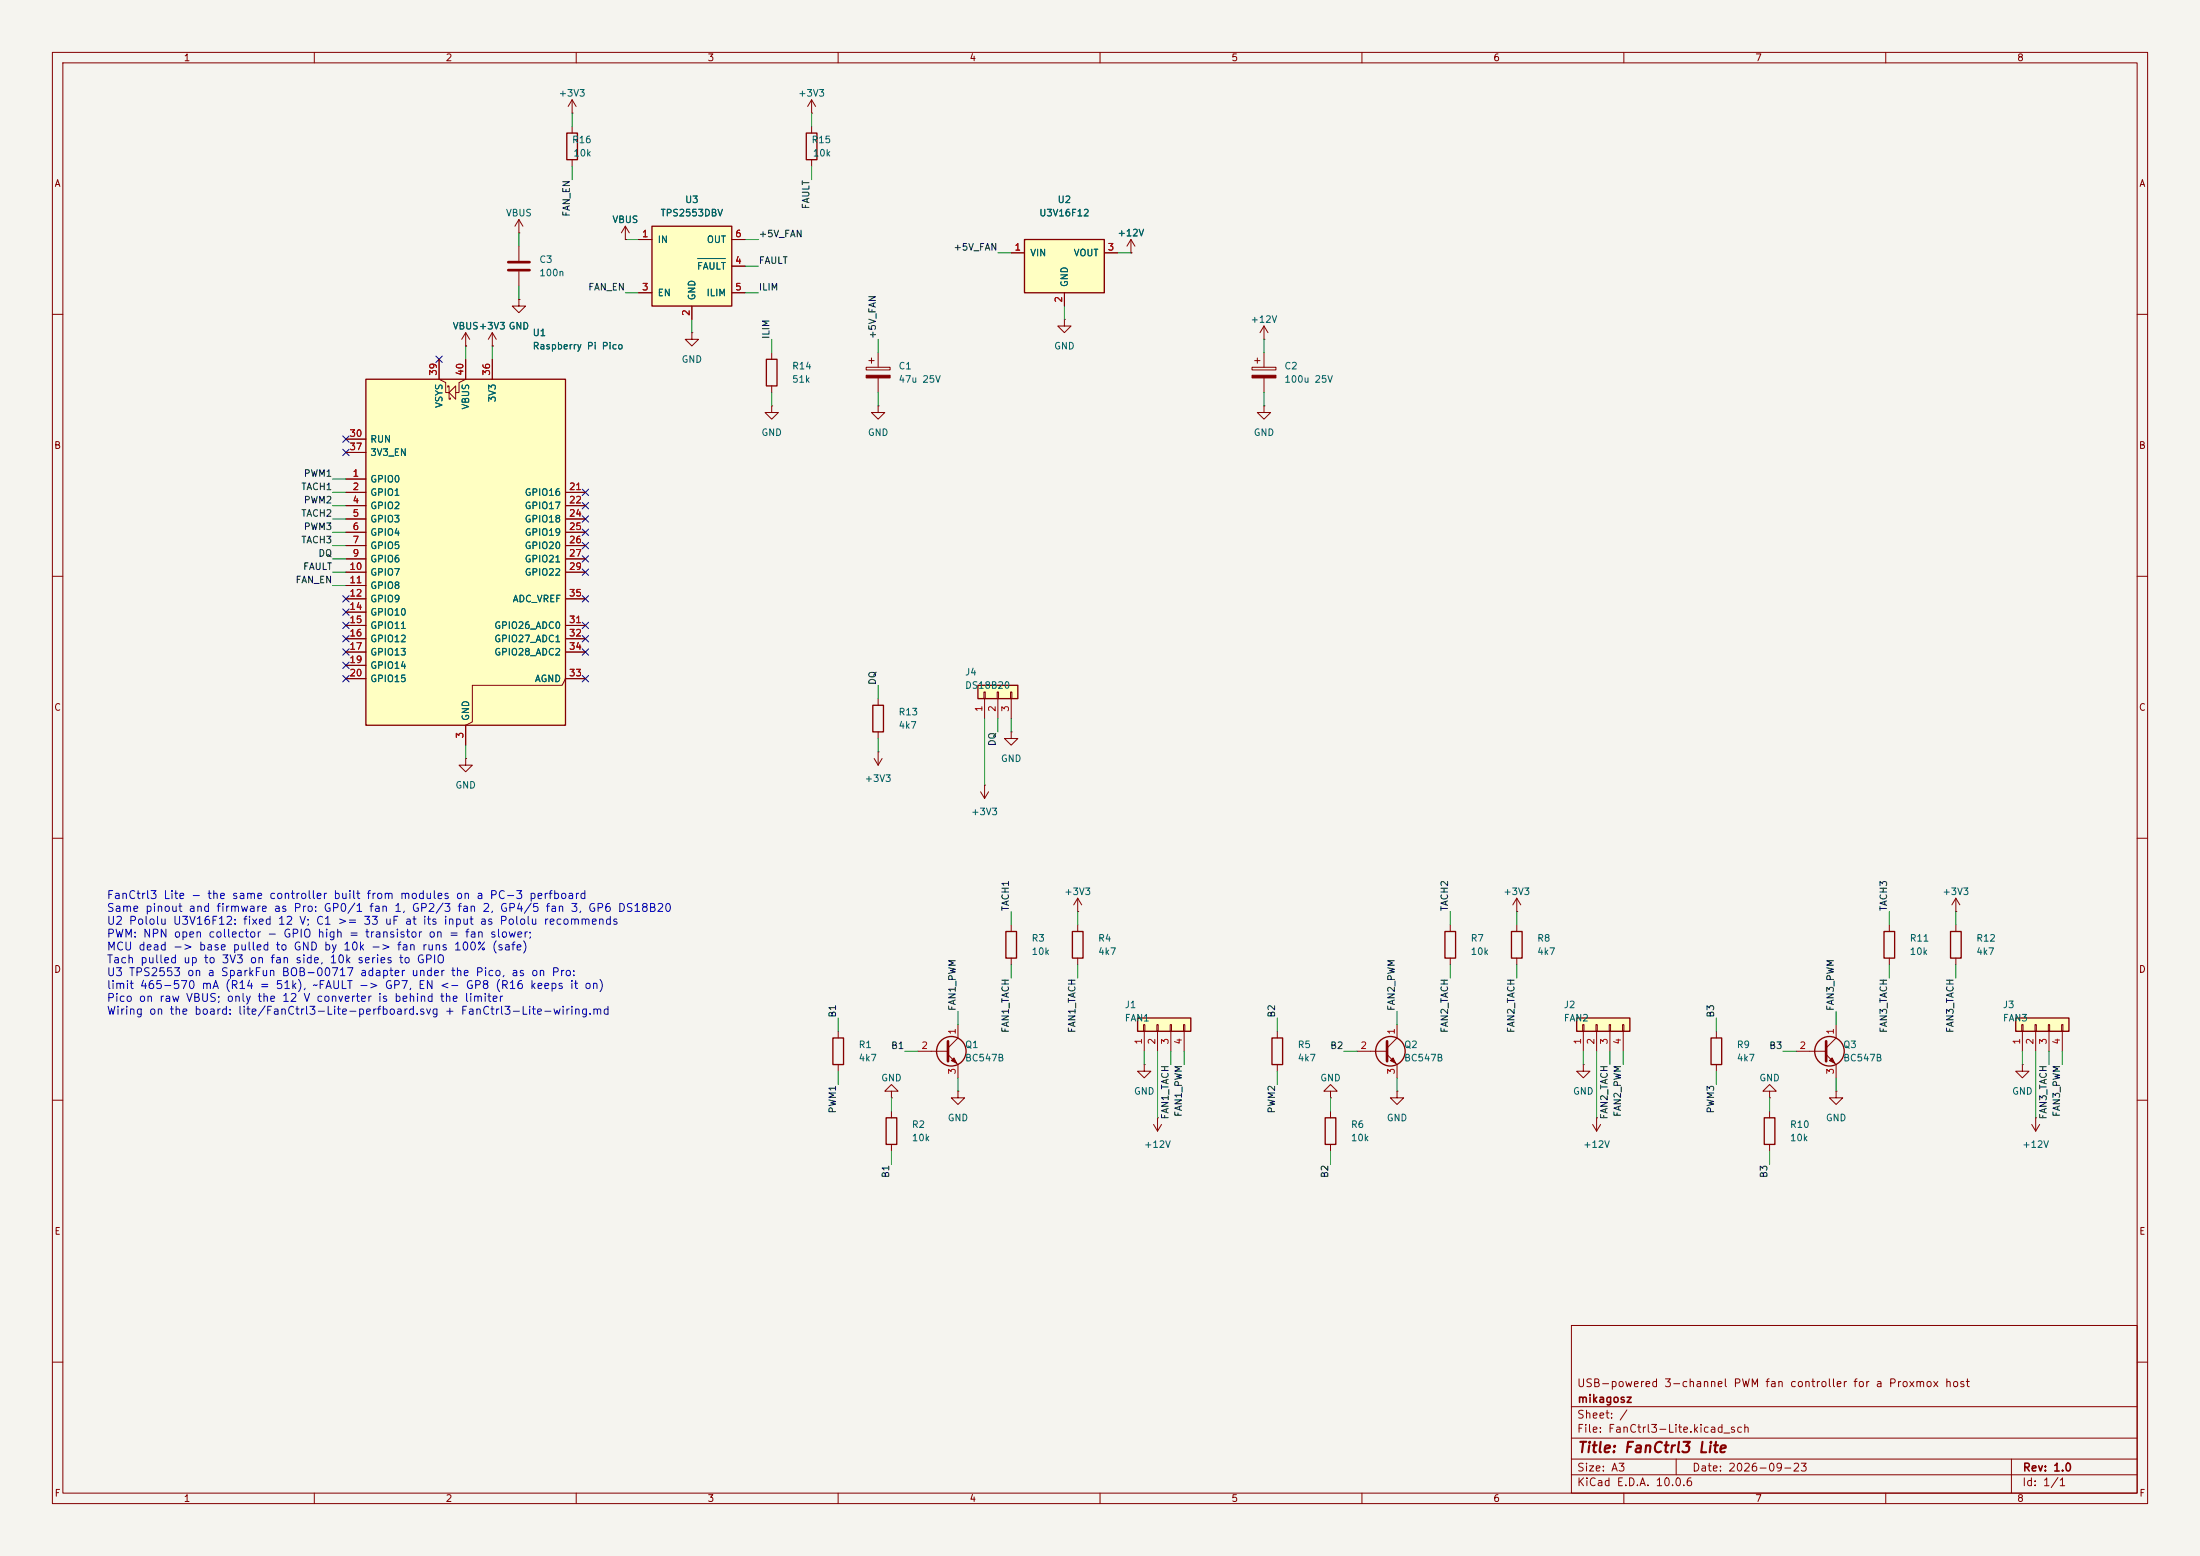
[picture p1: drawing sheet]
<svg xmlns="http://www.w3.org/2000/svg" width="420mm" height="297mm" viewBox="0 0 420 297" stroke-linecap="round" stroke-linejoin="round" font-family="sans-serif">
<path d="M0 0h420v297h-420z" fill="#f5f4ef" stroke="#f5f4ef" stroke-width=".19"/>
<g fill="none" stroke="#840000" stroke-width=".19">
<path d="M10 10h400v277h-400zM12 12h396v273h-396zM60 10v2M110 10v2M160 10v2M210 10v2M260 10v2M310 10v2M360 10v2M154.9 24.1v1.3M154.9 30.5v1.3M10 60h2"/>
<path d="M408 60h2M10 110h2M408 110h2M167.6 133.4v1.2M167.6 139.7v1.3M10 160h2M88.9 144.8v1.3h1.3l-1.3 1.2-1.3-1.2h1.3M88.9 144.8h.1M408 160h2M193 176.5v1.3M373.4 174h.1M373.4 171.5l-.8 1.2"/>
<path d="M373.4 171.5l.7 1.2M373.4 171.5v2.5M193 182.9v1.3M327.7 196.9v1.2M350.5 195.6v2.5l-1.9 1.9M10 210h2M327.7 203.2v1.3M337.8 208.3h1.3l-1.3-1.3-1.3 1.3h1.3v1.3M337.8 209.6h.1M337.8 212.1v1.3M337.8 218.4v1.3M342.9 200.7h5.7"/>
<path d="M348.6 201.3l1.9 1.9v2.5M350.5 208.3v1.3h1.3l-1.3 1.2-1.3-1.2h1.3M350.5 208.3h.1M387.9 214.6l.7 1.3M388.6 213.4h.1M388.6 213.4v2.5M389.4 214.6l-.8 1.3M408 210h2M300 253h108v32h-108zM10 260h2M300 278.5h108M300 274.5h108"/>
<path d="M300 268.5h108M320 278.5v3M384 278.5v6.5M408 260h2M60 285v2M110 285v2M160 285v2M210 285v2M260 285v2M300 281.5h108M310 285v2M360 285v2"/>
</g>
<g fill="none" stroke="#840000" stroke-width=".25">
<path d="M153.9 25.4h2.1v5.1h-2.1zM166.6 134.6h2.1v5.1h-2.1zM192 177.8h2.1v5.1h-2.1zM326.6 198.1h2.1v5.1h-2.1zM336.8 213.4h2v5h-2z"/>
<circle cx="349.2" cy="200.7" r="2.82"/>
</g>
<path d="M348.6 198.8v3.8" fill="none" stroke="#840000" stroke-width=".51"/>
<path d="M349.2 202.4l.6-.5 .5 1z" fill="#840000" stroke="#840000" stroke-width=".19"/>
<path d="M384.8 194.3h10.2v2.6h-10.2z" fill="#ffffc2"/>
<g fill="none" stroke="#840000" stroke-width=".25">
<path d="M384.8 194.3h10.2v2.6h-10.2z"/>
<circle cx="265.4" cy="200.7" r="2.82"/>
</g>
<g fill="none" stroke="#840000" stroke-width=".19">
<path d="M266.7 195.6v2.5l-1.9 1.9M386 195.6h.2v1.3h-.2zM386.1 196.9v3.8M388.5 195.6h.2v1.3h-.2zM388.6 196.9v3.8M391 195.6h.3v1.3h-.3zM391.2 196.9v3.8M393.6 195.6h.2v1.3h-.2zM393.7 196.9v3.8M259.1 200.7h5.7M264.8 201.3l1.9 1.9v2.5M266.7 208.3v1.3h1.3l-1.3 1.2-1.3-1.2h1.3"/>
<path d="M266.7 208.3h.1M386.1 203.2v1.3h1.2l-1.2 1.2-1.3-1.2h1.3M386.1 203.2h.1"/>
</g>
<path d="M264.8 198.8v3.8" fill="none" stroke="#840000" stroke-width=".51"/>
<path d="M265.4 202.4l.5-.5 .5 1z" fill="#840000" stroke="#840000" stroke-width=".19"/>
<path d="M69.8 72.4h38.1v66h-38.1z" fill="#ffffc2"/>
<path d="M69.8 72.4h38.1v66h-38.1zM204.7 177.8h2.1v5.1h-2.1zM275.8 177.8h2.1v5.1h-2.1zM288.5 177.8h2.1v5.1h-2.1z" fill="none" stroke="#840000" stroke-width=".25"/>
<g fill="none" stroke="#840000" stroke-width=".19">
<path d="M83.8 68.6v3.8l1.3 .6v1.9h.6M85.5 73.9v-.2h.2v2.5h.3v-.3M87 73.7v2.5l-1.3-1.3zM88.9 68.6v3.8l-1.3 .6v1.9h-.6M88.9 66h.1M88.9 63.5v2.5M88.9 63.5l-.8 1.3M88.9 63.5l.8 1.3M94 68.6v3.8M66 91.4h3.8M66 94h3.8M66 96.5h3.8"/>
<path d="M66 99.1h3.8M66 83.8h3.8M66 86.4h3.8M107.9 94h3.9M107.9 96.5h3.9M107.9 99.1h3.9M66 101.6h3.8M66 104.1h3.8M66 106.7h3.8M66 109.2h3.8M66 111.8h3.8M66 114.3h3.8"/>
<path d="M66 116.8h3.8M66 119.4h3.8M107.9 101.6h3.9M107.9 104.1h3.9M107.9 106.7h3.9M107.9 109.2h3.9M107.9 114.3h3.9M107.9 119.4h3.9M66 121.9h3.8M66 124.5h3.8M66 127h3.8M66 129.5h3.8"/>
<path d="M107.9 121.9h3.9M107.9 124.5h3.9M111.8 129.5h-3.9l-.6 1.3h-17.1v7l-1.3 .6v3.8M205.7 176.5v1.3M276.9 176.5v1.3M289.6 176.5v1.3M205.7 182.9v1.3M276.9 182.9v1.3M289.6 182.9v1.3"/>
</g>
<path d="M186.7 130.8h7.6v2.6h-7.6z" fill="#ffffc2"/>
<path d="M186.7 130.8h7.6v2.6h-7.6zM372.4 177.8h2v5.1h-2zM159 198.1h2v5.1h-2zM169.2 213.4h2v5h-2z" fill="none" stroke="#840000" stroke-width=".25"/>
<g fill="none" stroke="#840000" stroke-width=".19">
<path d="M215.9 48.3h.1M215.9 45.7l-.8 1.3M215.9 45.7l.8 1.3M215.9 45.7v2.6M165.4 70.1h4.5v.5h-4.5zM165.9 68.8h1M166.4 68.3v1M167.6 77.5v1.2h1.3l-1.3 1.3-1.2-1.3h1.2M167.6 77.5h.1M167.6 67.3v2.8M167.6 72.1v2.8M203.2 61v1.2h1.3l-1.3 1.3-1.3-1.3h1.3"/>
<path d="M203.2 61h.1M239 70.1h4.6v.5h-4.6zM239.5 68.8h1M240 68.3v1M241.3 77.5v1.2h1.3l-1.3 1.3-1.3-1.3h1.3M241.3 77.5h.1M241.3 64.8h.1M241.3 62.2l-.8 1.3M241.3 62.2l.8 1.3M241.3 62.2v2.6M241.3 67.3v2.8M241.3 72.1v2.8"/>
<path d="M187.8 132.1h.3v1.3h-.3zM188 133.4v3.8M190.4 132.1h.2v1.3h-.2zM190.5 133.4v3.8M192.9 132.1h.3v1.3h-.3zM193 139.7v1.3h1.3l-1.3 1.2-1.2-1.2h1.2M193 139.7h.1M193 133.4v3.8M166.9 144.8l.7 1.3M167.6 143.5h.1M167.6 143.5v2.6M168.4 144.8l-.8 1.3"/>
<path d="M187.2 151.1l.8 1.3M188 149.9h.1M188 149.9v2.5M188.7 151.1l-.7 1.3M205.7 174h.1M205.7 171.5l-.7 1.2M205.7 171.5l.8 1.2M205.7 171.5v2.5M373.4 176.5v1.3M160 196.9v1.2M373.4 182.9v1.3M160 203.2v1.3"/>
<path d="M170.2 208.3h1.2l-1.2-1.3-1.3 1.3h1.3v1.3M170.2 209.6h.1M170.2 212.1v1.3M170.2 218.4v1.3M182.9 208.3v1.3h1.2l-1.2 1.2-1.3-1.2h1.3M182.9 208.3h.1M218.4 203.2v1.3h1.3l-1.3 1.2-1.2-1.2h1.2M218.4 203.2h.1M220.2 214.6l.8 1.3M221 213.4h.1M221 213.4v2.5M221.7 214.6l-.7 1.3"/>
</g>
<g fill="#840000" stroke="#840000" stroke-width=".19">
<path d="M239 71.6h4.6v.5h-4.6z"/>
<path d="M165.4 71.6h4.5v.5h-4.5z"/>
</g>
<path d="M217.2 194.3h10.1v2.6h-10.1z" fill="#ffffc2"/>
<path d="M217.2 194.3h10.1v2.6h-10.1z" fill="none" stroke="#840000" stroke-width=".25"/>
<path d="M218.3 195.6h.3v1.3h-.3zM218.4 196.9v3.8M220.9 195.6h.2v1.3h-.2zM221 196.9v3.8M223.4 195.6h.2v1.3h-.2zM223.5 196.9v3.8M225.9 195.6h.3v1.3h-.3zM226.1 196.9v3.8" fill="none" stroke="#840000" stroke-width=".19"/>
<path d="M195.6 45.7h15.2v10.2h-15.2z" fill="#ffffc2"/>
<path d="M195.6 45.7h15.2v10.2h-15.2z" fill="none" stroke="#840000" stroke-width=".25"/>
<g fill="none" stroke="#840000" stroke-width=".19">
<path d="M99.1 44.5h.1M99.1 41.9v2.6M99.1 47v2.8M99.1 51.8v2.8M99.1 41.9l-.8 1.3M99.1 41.9l.7 1.3M193 48.3h2.6M203.2 55.9v2.5M210.8 48.3h2.6M94 66h.1M94 63.5l-.8 1.3M94 63.5l.7 1.3"/>
<path d="M94 63.5v2.5M289.6 174h.1M289.6 171.5l-.8 1.2M289.6 171.5l.7 1.2M289.6 171.5v2.5"/>
</g>
<path d="M97 50h4.1M97 51.6h4.1" fill="none" stroke="#840000" stroke-width=".51"/>
<path d="M124.5 43.2h15.2v15.2h-15.2z" fill="#ffffc2"/>
<path d="M124.5 43.2h15.2v15.2h-15.2z" fill="none" stroke="#840000" stroke-width=".25"/>
<g fill="none" stroke="#840000" stroke-width=".19">
<path d="M109.2 19.1l-.7 1.2M109.2 19.1l.8 1.2M109.2 19.1v2.5M109.2 21.6h.1M99.1 57.2v1.2h1.2l-1.2 1.3-1.3-1.3h1.3M99.1 57.2h.1M119.4 45.7h.1M119.4 43.2l-.8 1.3M119.4 43.2l.7 1.3M119.4 43.2v2.5M121.9 45.7h2.6M121.9 55.9h2.6"/>
<path d="M132.1 58.4v2.6M139.7 45.7h2.5M139.7 55.9h2.5M139.7 50.8h2.5M302.3 203.2v1.3h1.2l-1.2 1.2-1.3-1.2h1.3M302.3 203.2h.1"/>
</g>
<path d="M133.2 49.4h5.3" fill="none" stroke="#006464" stroke-width=".19"/>
<path d="M301 194.3h10.1v2.6h-10.1z" fill="#ffffc2"/>
<g fill="none" stroke="#840000" stroke-width=".25">
<path d="M108.2 25.4h2v5.1h-2zM146.3 68.6h2v5.1h-2zM359.7 177.8h2v5.1h-2zM242.8 198.1h2.1v5.1h-2.1zM301 194.3h10.1v2.6h-10.1zM253 213.4h2v5h-2z"/>
<circle cx="181.6" cy="200.7" r="2.82"/>
</g>
<g fill="none" stroke="#840000" stroke-width=".19">
<path d="M154.9 19.1l-.7 1.2M154.9 19.1l.8 1.2M154.9 19.1v2.5M109.2 24.1v1.3M109.2 30.5v1.3M154.9 21.6h.1M99.1 57.2h.1M119.4 45.7h.1M121.9 45.7h2.6M121.9 55.9h2.6M132.1 58.4v2.6M139.7 45.7h2.5"/>
<path d="M139.7 55.9h2.5M139.7 50.8h2.5M193 48.3h2.6M203.2 55.9v2.5M210.8 48.3h2.6M215.9 48.3h.1M83.8 68.6v3.8M88.9 66h.1M88.9 68.6v3.8M94 66h.1M94 68.6v3.8M132.1 63.5v1.3h1.2l-1.2 1.2-1.3-1.2h1.3"/>
<path d="M132.1 63.5h.1M147.3 77.5v1.2h1.3l-1.3 1.3-1.3-1.3h1.3M147.3 77.5h.1M147.3 67.3v1.3M147.3 73.7v1.2M66 91.4h3.8M66 94h3.8M66 96.5h3.8M66 99.1h3.8M66 83.8h3.8M66 86.4h3.8M107.9 94h3.9"/>
<path d="M107.9 96.5h3.9M107.9 99.1h3.9M66 101.6h3.8M66 104.1h3.8M66 106.7h3.8M66 109.2h3.8M66 111.8h3.8M66 114.3h3.8M66 116.8h3.8M66 119.4h3.8M107.9 101.6h3.9M107.9 104.1h3.9"/>
<path d="M107.9 106.7h3.9M107.9 109.2h3.9M107.9 114.3h3.9M107.9 119.4h3.9M66 121.9h3.8M66 124.5h3.8M66 127h3.8M66 129.5h3.8M88.9 138.4v3.8M107.9 121.9h3.9M107.9 124.5h3.9M107.9 129.5h3.9"/>
<path d="M360.7 176.5v1.3M182.9 195.6v2.5l-1.9 1.9M243.8 196.9v1.2M302.1 195.6h.3v1.3h-.3zM302.3 196.9v3.8M304.7 195.6h.2v1.3h-.2zM304.8 196.9v3.8M307.2 195.6h.3v1.3h-.3zM307.3 196.9v3.8M309.8 195.6h.2v1.3h-.2zM309.9 196.9v3.8M360.7 182.9v1.3"/>
<path d="M175.3 200.7h5.7M181 201.3l1.9 1.9v2.5M243.8 203.2v1.3M254 208.3h1.3l-1.3-1.3-1.3 1.3h1.3v1.3M254 209.6h.1M254 212.1v1.3M254 218.4v1.3M304 214.6l.8 1.3M304.8 213.4h.1M304.8 213.4v2.5M305.6 214.6l-.8 1.3"/>
</g>
<path d="M181 198.8v3.8" fill="none" stroke="#840000" stroke-width=".51"/>
<path d="M181.6 202.4l.5-.5 .5 1z" fill="#840000" stroke="#840000" stroke-width=".19"/>
<g fill="none" stroke="#009600" stroke-width=".19">
<path d="M109.2 21.6v2.5M109.2 31.8v2.5M154.9 21.6v2.5M154.9 31.8v2.5M99.1 44.5v2.5M99.1 54.6v2.6M119.4 45.7h2.5M119.4 55.9h2.5M142.2 45.7h2.6M142.2 55.9h2.6M142.2 50.8h2.6M190.5 48.3h2.5"/>
<path d="M203.2 58.4v2.6M213.4 48.3h2.5M88.9 66v2.6M94 66v2.6M132.1 61v2.5M147.3 64.8v2.5M147.3 74.9v2.6M167.6 64.8v2.5M167.6 74.9v2.6M241.3 64.8v2.5M241.3 74.9v2.6M63.5 96.5h2.5"/>
<path d="M63.5 99.1h2.5M63.5 94h2.5M63.5 91.4h2.5M63.5 109.2h2.5M63.5 101.6h2.5M63.5 104.1h2.5M63.5 106.7h2.5M63.5 111.8h2.5M167.6 130.8v2.6M188 137.2v12.7M190.5 137.2v2.5M193 137.2v2.5"/>
<path d="M88.9 142.2v2.6M167.6 141v2.5M193 174v2.5M205.7 174v2.5M276.9 174v2.5M289.6 174v2.5M360.7 174v2.5M373.4 174v2.5M160 194.3v2.6M182.9 193v2.6M193 184.2v2.5M205.7 184.2v2.5"/>
<path d="M243.8 194.3v2.6M266.7 193v2.6M276.9 184.2v2.5M289.6 184.2v2.5M327.7 194.3v2.6M350.5 193v2.6M360.7 184.2v2.5M373.4 184.2v2.5M160 204.5v2.5M170.2 209.6v2.5M170.2 219.7v2.5M172.7 200.7h2.6"/>
<path d="M182.9 205.7v2.6M218.4 200.7v2.5M221 200.7v12.7M223.5 200.7v2.5M226.1 200.7v2.5M243.8 204.5v2.5M254 209.6v2.5M254 219.7v2.5M256.5 200.7h2.6M266.7 205.7v2.6M302.3 200.7v2.5M304.8 200.7v12.7"/>
<path d="M307.3 200.7v2.5M309.9 200.7v2.5M327.7 204.5v2.5M337.8 209.6v2.5M337.8 219.7v2.5M340.4 200.7h2.5M350.5 205.7v2.6M386.1 200.7v2.5M388.6 200.7v12.7M391.2 200.7v2.5M393.7 200.7v2.5"/>
</g>
<g fill="none" stroke="#000084" stroke-width=".19">
<path d="M83.2 68l1.2 1.2M84.4 68l-1.2 1.2M65.4 85.8l1.2 1.2M65.4 83.2l1.2 1.2M66.6 85.8l-1.2 1.2M66.6 83.2l-1.2 1.2M111.2 93.4l1.2 1.2M111.2 95.9l1.2 1.2M111.2 98.5l1.2 1.2M112.4 93.4l-1.2 1.2M112.4 95.9l-1.2 1.2M112.4 98.5l-1.2 1.2"/>
<path d="M65.4 113.7l1.2 1.2M65.4 116.2l1.2 1.2M65.4 118.8l1.2 1.2M66.6 113.7l-1.2 1.2M66.6 116.2l-1.2 1.2M66.6 118.8l-1.2 1.2M111.2 103.5l1.2 1.2M111.2 106.1l1.2 1.2M111.2 108.6l1.2 1.2M111.2 118.8l1.2 1.2M111.2 113.7l1.2 1.2M111.2 101l1.2 1.2"/>
<path d="M112.4 103.5l-1.2 1.2M112.4 106.1l-1.2 1.2M112.4 108.6l-1.2 1.2M112.4 118.8l-1.2 1.2M112.4 113.7l-1.2 1.2M112.4 101l-1.2 1.2M65.4 128.9l1.2 1.2M65.4 126.4l1.2 1.2M65.4 123.9l1.2 1.2M65.4 121.3l1.2 1.2M66.6 128.9l-1.2 1.2M66.6 126.4l-1.2 1.2"/>
<path d="M66.6 123.9l-1.2 1.2M66.6 121.3l-1.2 1.2M111.2 121.3l1.2 1.2M111.2 128.9l1.2 1.2M111.2 123.9l1.2 1.2M112.4 121.3l-1.2 1.2M112.4 128.9l-1.2 1.2M112.4 123.9l-1.2 1.2"/>
</g>
<path d="M133.2 49.4h5.3" fill="none" stroke="#006464" stroke-width=".19"/>
<text font-size="2" fill="#840000" x="301" y="277.8">Title: FanCtrl3 Lite</text>
<g font-size="1.5" fill="#0000c2">
<text x="20.3" y="172">FanCtrl3 Lite - the same controller built from modules on a PC-3 perfboard</text>
<text x="20.3" y="174.4">Same pinout and firmware as Pro: GP0/1 fan 1, GP2/3 fan 2, GP4/5 fan 3, GP6 DS18B20</text>
<text x="20.3" y="176.9">U2 Pololu U3V16F12: fixed 12 V; C1 &gt;= 33 uF at its input as Pololu recommends</text>
<text x="20.3" y="179.3">PWM: NPN open collector - GPIO high = transistor on = fan slower;</text>
<text x="20.3" y="181.8">MCU dead -&gt; base pulled to GND by 10k -&gt; fan runs 100% (safe)</text>
<text x="20.3" y="184.2">Tach pulled up to 3V3 on fan side, 10k series to GPIO</text>
<text x="20.3" y="186.7">U3 TPS2553 on a SparkFun BOB-00717 adapter under the Pico, as on Pro:</text>
<text x="20.3" y="189.2">limit 465-570 mA (R14 = 51k), ~FAULT -&gt; GP7, EN &lt;- GP8 (R16 keeps it on)</text>
<text x="20.3" y="191.6">Pico on raw VBUS; only the 12 V converter is behind the limiter</text>
<text x="20.3" y="194.1">Wiring on the board: lite/FanCtrl3-Lite-perfboard.svg + FanCtrl3-Lite-wiring.md</text>
</g>
<g font-size="1.5" fill="#840000">
<text x="300.9" y="265.1">USB-powered 3-channel PWM fan controller for a Proxmox host</text>
<text x="301" y="268.1">mikagosz</text>
<text x="300.9" y="273.8">File: FanCtrl3-Lite.kicad_sch</text>
<text x="300.9" y="271.1">Sheet: /</text>
<text x="300.9" y="281.2">Size: A3</text>
<text x="322.9" y="281.2">Date: 2026-09-23</text>
<text x="386" y="281.2">Rev: 1.0</text>
<text x="300.9" y="284">KiCad E.D.A. 10.0.6</text>
<text x="385.9" y="284">Id: 1/1</text>
</g>
<g font-size="1.3" fill="#840000">
<text x="35" y="12">1</text>
<text x="85" y="12">2</text>
<text x="135" y="12">3</text>
<text x="185" y="12">4</text>
<text x="235" y="12">5</text>
<text x="285" y="12">6</text>
<text x="335" y="12">7</text>
<text x="385" y="12">8</text>
<text x="10.3" y="36">A</text>
<text x="408.3" y="36">A</text>
<text x="10.2" y="86">B</text>
<text x="408.2" y="86">B</text>
<text x="10.2" y="136">C</text>
<text x="408.2" y="136">C</text>
<text x="10.2" y="186">D</text>
<text x="408.2" y="186">D</text>
<text x="10.3" y="236">E</text>
<text x="408.3" y="236">E</text>
<text x="10.3" y="286">F</text>
<text x="35" y="287">1</text>
<text x="85" y="287">2</text>
<text x="135" y="287">3</text>
<text x="185" y="287">4</text>
<text x="235" y="287">5</text>
<text x="285" y="287">6</text>
<text x="335" y="287">7</text>
<text x="385" y="287">8</text>
<text x="408.3" y="286">F</text>
</g>
<g font-size="1.3" fill="#006464">
<text x="106.6" y="18.7">+3V3</text>
<text x="152.3" y="18.7">+3V3</text>
<text x="109.1" y="27.6">R16</text>
<text x="154.8" y="27.6">R15</text>
<text x="109.3" y="30.2">10k</text>
<text x="155.1" y="30.2">10k</text>
<text x="96.5" y="41.6">VBUS</text>
<text x="126" y="41.6">TPS2553DBV</text>
<text x="130.7" y="39.1">U3</text>
<text x="198.3" y="41.6">U3V16F12</text>
<text x="201.8" y="39.1">U2</text>
<text x="116.8" y="42.9">VBUS</text>
<text x="125.4" y="46.7">IN</text>
<text x="134.8" y="46.7">OUT</text>
<text x="213.2" y="45.4">+12V</text>
<text x="102.9" y="50.5">C3</text>
<text x="102.9" y="53">100n</text>
<text x="133" y="51.8">FAULT</text>
<text x="196.6" y="49.2">VIN</text>
<text x="204.9" y="49.2">VOUT</text>
<text x="125.4" y="56.8">EN</text>
<text x="133" y="57.4" transform="rotate(-90 133 57.4)">GND</text>
<text x="134.8" y="56.8">ILIM</text>
<text x="204.2" y="54.9" transform="rotate(-90 204.2 54.9)">GND</text>
<text x="86.3" y="63.2">VBUS+3V3 GND</text>
<text x="101.6" y="64.5">U1</text>
<text x="238.6" y="61.9">+12V</text>
<text x="101.6" y="67">Raspberry Pi Pico</text>
<text x="130" y="69.5">GND</text>
<text x="151.1" y="70.8">R14</text>
<text x="171.4" y="70.8">C1</text>
<text x="201.1" y="67">GND</text>
<text x="245.1" y="70.8">C2</text>
<text x="84.8" y="78" transform="rotate(-90 84.8 78)">VSYS</text>
<text x="94.9" y="76.9" transform="rotate(-90 94.9 76.9)">3V3</text>
<text x="151.1" y="73.4">51k</text>
<text x="171.4" y="73.4">47u 25V</text>
<text x="245.1" y="73.4">100u 25V</text>
<text x="89.9" y="78.3" transform="rotate(-90 89.9 78.3)">VBUS</text>
<text x="145.3" y="83.5">GND</text>
<text x="165.6" y="83.5">GND</text>
<text x="239.2" y="83.5">GND</text>
<text x="70.6" y="84.8">RUN</text>
<text x="70.6" y="87.3">3V3_EN</text>
<text x="70.6" y="92.4">GPIO0</text>
<text x="70.6" y="94.9">GPIO1</text>
<text x="100.1" y="94.9">GPIO16</text>
<text x="70.6" y="97.5">GPIO2</text>
<text x="70.6" y="100">GPIO3</text>
<text x="100.1" y="97.5">GPIO17</text>
<text x="100.1" y="100">GPIO18</text>
<text x="70.6" y="102.6">GPIO4</text>
<text x="70.6" y="105.1">GPIO5</text>
<text x="70.6" y="107.6">GPIO6</text>
<text x="100.1" y="102.6">GPIO19</text>
<text x="100.1" y="105.1">GPIO20</text>
<text x="100.1" y="107.6">GPIO21</text>
<text x="70.6" y="110.2">GPIO7</text>
<text x="70.6" y="112.7">GPIO8</text>
<text x="100.1" y="110.2">GPIO22</text>
<text x="70.6" y="115.3">GPIO9</text>
<text x="70.6" y="117.8">GPIO10</text>
<text x="97.8" y="115.3">ADC_VREF</text>
<text x="70.6" y="120.3">GPIO11</text>
<text x="70.6" y="122.9">GPIO12</text>
<text x="70.6" y="125.4">GPIO13</text>
<text x="94.3" y="120.3">GPIO26_ADC0</text>
<text x="94.3" y="122.9">GPIO27_ADC1</text>
<text x="94.3" y="125.4">GPIO28_ADC2</text>
<text x="70.6" y="128">GPIO14</text>
<text x="70.6" y="130.5">GPIO15</text>
<text x="102" y="130.5">AGND</text>
<text x="184.1" y="129.2">J4</text>
<text x="184.1" y="131.8">DS18B20</text>
<text x="89.9" y="137.7" transform="rotate(-90 89.9 137.7)">GND</text>
<text x="171.4" y="136.9">R13</text>
<text x="171.4" y="139.4">4k7</text>
<text x="165" y="149.6">+3V3</text>
<text x="191" y="145.7">GND</text>
<text x="86.8" y="150.8">GND</text>
<text x="185.3" y="155.9">+3V3</text>
<text x="203.1" y="171.1">+3V3</text>
<text x="286.9" y="171.1">+3V3</text>
<text x="370.7" y="171.1">+3V3</text>
<text x="196.8" y="180">R3</text>
<text x="196.8" y="182.6">10k</text>
<text x="209.5" y="180">R4</text>
<text x="209.5" y="182.6">4k7</text>
<text x="280.7" y="180">R7</text>
<text x="280.7" y="182.6">10k</text>
<text x="293.4" y="180">R8</text>
<text x="293.4" y="182.6">4k7</text>
<text x="364.5" y="180">R11</text>
<text x="364.5" y="182.6">10k</text>
<text x="377.2" y="180">R12</text>
<text x="377.2" y="182.6">4k7</text>
<text x="214.6" y="192.7">J1</text>
<text x="214.6" y="195.3">FAN1</text>
<text x="298.4" y="192.7">J2</text>
<text x="298.4" y="195.3">FAN2</text>
<text x="382.3" y="192.7">J3</text>
<text x="382.3" y="195.3">FAN3</text>
<text x="163.8" y="200.4">R1</text>
<text x="163.8" y="202.9">4k7</text>
<text x="184.1" y="200.4">Q1</text>
<text x="184.1" y="202.9">BC547B</text>
<text x="247.6" y="200.4">R5</text>
<text x="247.6" y="202.9">4k7</text>
<text x="268" y="200.4">Q2</text>
<text x="268" y="202.9">BC547B</text>
<text x="331.5" y="200.4">R9</text>
<text x="331.5" y="202.9">4k7</text>
<text x="351.8" y="200.4">Q3</text>
<text x="351.8" y="202.9">BC547B</text>
<text x="168.1" y="206.7">GND</text>
<text x="216.4" y="209.2">GND</text>
<text x="251.9" y="206.7">GND</text>
<text x="300.2" y="209.2">GND</text>
<text x="335.8" y="206.7">GND</text>
<text x="384" y="209.2">GND</text>
<text x="174" y="215.6">R2</text>
<text x="180.8" y="214.3">GND</text>
<text x="257.8" y="215.6">R6</text>
<text x="264.6" y="214.3">GND</text>
<text x="341.6" y="215.6">R10</text>
<text x="348.5" y="214.3">GND</text>
<text x="174" y="218.1">10k</text>
<text x="218.3" y="219.4">+12V</text>
<text x="257.8" y="218.1">10k</text>
<text x="302.1" y="219.4">+12V</text>
<text x="341.6" y="218.1">10k</text>
<text x="386" y="219.4">+12V</text>
</g>
<g font-size="1.3" fill="#0f0f0f">
<text x="109.1" y="41.5" transform="rotate(-90 109.1 41.5)">FAN_EN</text>
<text x="154.8" y="40" transform="rotate(-90 154.8 40)">FAULT</text>
<text x="144.8" y="45.6">+5V_FAN</text>
<text x="144.8" y="50.7">FAULT</text>
<text x="181.9" y="48.1">+5V_FAN</text>
<text x="112.2" y="55.8">FAN_EN</text>
<text x="144.8" y="55.8">ILIM</text>
<text x="147.2" y="64.8" transform="rotate(-90 147.2 64.8)">ILIM</text>
<text x="167.5" y="64.8" transform="rotate(-90 167.5 64.8)">+5V_FAN</text>
<text x="57.4" y="93.9">TACH1</text>
<text x="57.9" y="91.3">PWM1</text>
<text x="57.4" y="98.9">TACH2</text>
<text x="57.9" y="101.5">PWM3</text>
<text x="57.9" y="96.4">PWM2</text>
<text x="57.4" y="104">TACH3</text>
<text x="60.7" y="106.6">DQ</text>
<text x="56.3" y="111.6">FAN_EN</text>
<text x="57.8" y="109.1">FAULT</text>
<text x="167.5" y="130.8" transform="rotate(-90 167.5 130.8)">DQ</text>
<text x="190.4" y="142.5" transform="rotate(-90 190.4 142.5)">DQ</text>
<text x="192.9" y="174" transform="rotate(-90 192.9 174)">TACH1</text>
<text x="276.7" y="174" transform="rotate(-90 276.7 174)">TACH2</text>
<text x="360.6" y="174" transform="rotate(-90 360.6 174)">TACH3</text>
<text x="159.9" y="194.3" transform="rotate(-90 159.9 194.3)">B1</text>
<text x="182.8" y="193.1" transform="rotate(-90 182.8 193.1)">FAN1_PWM</text>
<text x="192.9" y="197.3" transform="rotate(-90 192.9 197.3)">FAN1_TACH</text>
<text x="205.6" y="197.3" transform="rotate(-90 205.6 197.3)">FAN1_TACH</text>
<text x="243.7" y="194.3" transform="rotate(-90 243.7 194.3)">B2</text>
<text x="266.6" y="193.1" transform="rotate(-90 266.6 193.1)">FAN2_PWM</text>
<text x="276.7" y="197.3" transform="rotate(-90 276.7 197.3)">FAN2_TACH</text>
<text x="289.4" y="197.3" transform="rotate(-90 289.4 197.3)">FAN2_TACH</text>
<text x="327.5" y="194.3" transform="rotate(-90 327.5 194.3)">B3</text>
<text x="350.4" y="193.1" transform="rotate(-90 350.4 193.1)">FAN3_PWM</text>
<text x="360.6" y="197.3" transform="rotate(-90 360.6 197.3)">FAN3_TACH</text>
<text x="373.3" y="197.3" transform="rotate(-90 373.3 197.3)">FAN3_TACH</text>
<text x="170" y="200.5">B1</text>
<text x="253.8" y="200.5">B2</text>
<text x="337.7" y="200.5">B3</text>
<text x="159.9" y="212.6" transform="rotate(-90 159.9 212.6)">PWM1</text>
<text x="223.4" y="213.8" transform="rotate(-90 223.4 213.8)">FAN1_TACH</text>
<text x="225.9" y="213.3" transform="rotate(-90 225.9 213.3)">FAN1_PWM</text>
<text x="243.7" y="212.6" transform="rotate(-90 243.7 212.6)">PWM2</text>
<text x="307.2" y="213.8" transform="rotate(-90 307.2 213.8)">FAN2_TACH</text>
<text x="309.8" y="213.3" transform="rotate(-90 309.8 213.3)">FAN2_PWM</text>
<text x="327.5" y="212.6" transform="rotate(-90 327.5 212.6)">PWM3</text>
<text x="391" y="213.8" transform="rotate(-90 391 213.8)">FAN3_TACH</text>
<text x="393.6" y="213.3" transform="rotate(-90 393.6 213.3)">FAN3_PWM</text>
<text x="170.1" y="225" transform="rotate(-90 170.1 225)">B1</text>
<text x="253.9" y="225" transform="rotate(-90 253.9 225)">B2</text>
<text x="337.7" y="225" transform="rotate(-90 337.7 225)">B3</text>
</g>
<g font-size="1.3" fill="#a90000">
<text x="122.5" y="45.6">1</text>
<text x="140.2" y="45.6">6</text>
<text x="140.2" y="50.7">4</text>
<text x="193.6" y="48.1">1</text>
<text x="211.4" y="48.1">3</text>
<text x="122.5" y="55.7">3</text>
<text x="140.2" y="55.7">5</text>
<text x="203.1" y="57.9" transform="rotate(-90 203.1 57.9)">2</text>
<text x="131.9" y="60.4" transform="rotate(-90 131.9 60.4)">2</text>
<text x="83.7" y="71.8" transform="rotate(-90 83.7 71.8)">39</text>
<text x="88.8" y="71.8" transform="rotate(-90 88.8 71.8)">40</text>
<text x="93.8" y="71.8" transform="rotate(-90 93.8 71.8)">36</text>
<text x="66.6" y="83.7">30</text>
<text x="66.6" y="86.2">37</text>
<text x="67.2" y="91.3">1</text>
<text x="67.2" y="93.8">2</text>
<text x="108.5" y="93.8">21</text>
<text x="67.2" y="96.4">4</text>
<text x="67.2" y="98.9">5</text>
<text x="67.2" y="101.5">6</text>
<text x="108.5" y="96.4">22</text>
<text x="108.5" y="98.9">24</text>
<text x="108.5" y="101.5">25</text>
<text x="67.2" y="104">7</text>
<text x="67.2" y="106.5">9</text>
<text x="108.5" y="104">26</text>
<text x="108.5" y="106.5">27</text>
<text x="66.6" y="109.1">10</text>
<text x="66.6" y="111.6">11</text>
<text x="108.5" y="109.1">29</text>
<text x="66.6" y="114.2">12</text>
<text x="66.6" y="116.7">14</text>
<text x="66.6" y="119.2">15</text>
<text x="108.5" y="119.2">31</text>
<text x="108.5" y="114.2">35</text>
<text x="66.6" y="121.8">16</text>
<text x="66.6" y="124.3">17</text>
<text x="108.5" y="121.8">32</text>
<text x="108.5" y="124.3">34</text>
<text x="66.6" y="126.9">19</text>
<text x="66.6" y="129.4">20</text>
<text x="108.5" y="129.4">33</text>
<text x="187.8" y="136" transform="rotate(-90 187.8 136)">1</text>
<text x="190.4" y="136" transform="rotate(-90 190.4 136)">2</text>
<text x="192.9" y="136" transform="rotate(-90 192.9 136)">3</text>
<text x="88.8" y="141.1" transform="rotate(-90 88.8 141.1)">3</text>
<text x="182.7" y="197.6" transform="rotate(-90 182.7 197.6)">1</text>
<text x="266.6" y="197.6" transform="rotate(-90 266.6 197.6)">1</text>
<text x="350.4" y="197.6" transform="rotate(-90 350.4 197.6)">1</text>
<text x="175.8" y="200.5">2</text>
<text x="218.3" y="199.5" transform="rotate(-90 218.3 199.5)">1</text>
<text x="220.8" y="199.5" transform="rotate(-90 220.8 199.5)">2</text>
<text x="223.4" y="199.5" transform="rotate(-90 223.4 199.5)">3</text>
<text x="225.9" y="199.5" transform="rotate(-90 225.9 199.5)">4</text>
<text x="259.6" y="200.5">2</text>
<text x="302.1" y="199.5" transform="rotate(-90 302.1 199.5)">1</text>
<text x="304.7" y="199.5" transform="rotate(-90 304.7 199.5)">2</text>
<text x="307.2" y="199.5" transform="rotate(-90 307.2 199.5)">3</text>
<text x="309.7" y="199.5" transform="rotate(-90 309.7 199.5)">4</text>
<text x="343.4" y="200.5">2</text>
<text x="385.9" y="199.5" transform="rotate(-90 385.9 199.5)">1</text>
<text x="388.5" y="199.5" transform="rotate(-90 388.5 199.5)">2</text>
<text x="391" y="199.5" transform="rotate(-90 391 199.5)">3</text>
<text x="393.6" y="199.5" transform="rotate(-90 393.6 199.5)">4</text>
<text x="182.7" y="205.2" transform="rotate(-90 182.7 205.2)">3</text>
<text x="266.6" y="205.2" transform="rotate(-90 266.6 205.2)">3</text>
<text x="350.4" y="205.2" transform="rotate(-90 350.4 205.2)">3</text>
</g>
</svg>
